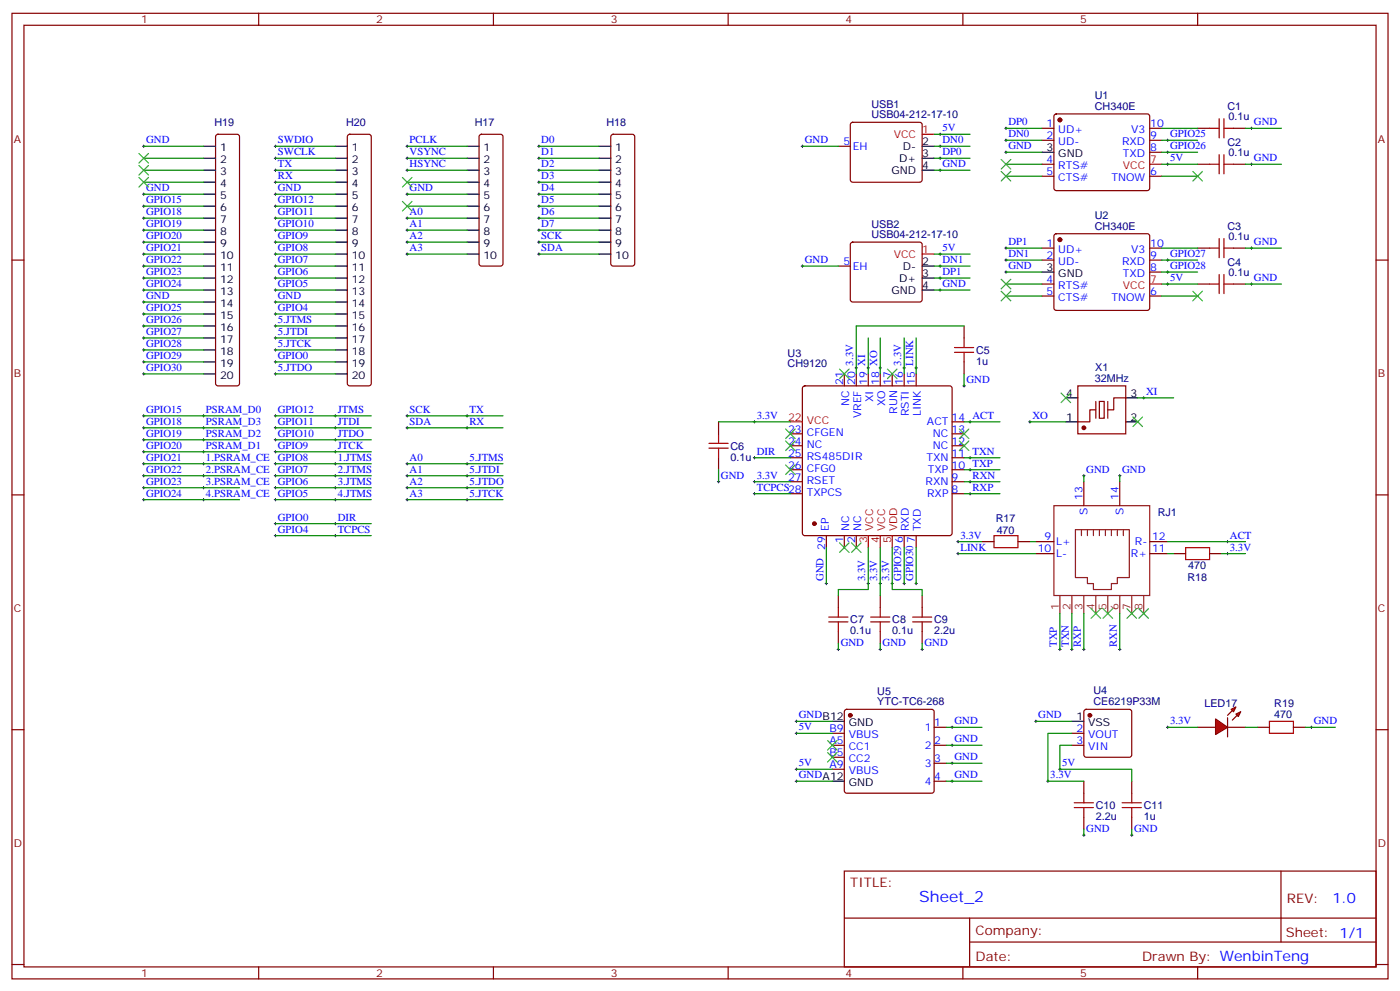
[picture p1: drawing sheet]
<svg xmlns="http://www.w3.org/2000/svg" width="412mm" height="292mm" viewBox="0 0 412 292" stroke-linecap="round" stroke-linejoin="round" font-family="sans-serif">
<g fill="none" stroke="#870000" stroke-width=".35">
<path d="M3.5 3.9h405.4v284.4h-405.4zM7.1 7.4h398.2v277.3h-398.2zM76.2 3.9v3.5M145.3 3.9v3.5M214.5 3.9v3.5M283.6 3.9v3.5M352.8 3.9v3.5M63.7 39.8l.5-.3h5.6l.5 .3 .3 .5v72.6l-.3 .5-.5 .2h-5.6l-.5-.2-.2-.5v-72.6zM102.5 39.8l.5-.3h5.7l.5 .3 .2 .5v72.6l-.3 .5-.4 .2h-5.7l-.5-.2-.2-.5v-72.6zM141.3 39.8l.5-.3h5.7l.5 .3 .2 .5v37.3l-.3 .5-.4 .3h-5.7l-.5-.3-.2-.5v-37.3zM180.2 39.8l.4-.3h5.7l.5 .3 .2 .5v37.3l-.3 .5-.4 .3h-5.7l-.5-.3-.2-.5v-37.3zM306.9 37.8h3.5"/>
<path d="M310.7 33.8l.4-.3h26.9l.5 .3 .2 .5v21.1l-.3 .5-.4 .2h-26.9l-.4-.2-.3-.5v-21.1zM338.7 37.8h3.5M352.8 37.8h3.5M363.4 37.8h3.5M306.9 41.3h3.5M306.9 48.4h3.5M306.9 51.9h3.5M338.7 41.3h3.5M338.7 51.9h3.5M338.7 44.8h3.5M3.5 76.6h3.6M306.9 76.6h3.5"/>
<path d="M306.9 73.1h3.5M310.7 69l.4-.2h26.9l.5 .2 .2 .5v21.2l-.3 .5-.4 .2h-26.9l-.4-.2-.3-.5v-21.2zM338.7 76.6h3.5M338.7 73.1h3.5M352.8 73.1h3.5M363.4 73.1h3.5M405.3 76.6h3.6M284 96v3.5M306.9 83.6h3.5M306.9 87.2h3.5M338.7 87.2h3.5M338.7 80.1h3.5"/>
<path d="M236.6 113.8l.5-.2h42.7l.5 .2 .2 .5v42.7l-.3 .5-.4 .2h-42.7l-.5-.2-.2-.5v-42.7zM248.7 110.1v3.5M252.2 110.1v3.5M255.8 110.1v3.5M259.3 110.1v3.5M262.8 110.1v3.5M266.3 110.1v3.5M269.9 110.1v3.5M284 106.6v3.5M317.5 113.6h14.1v14.1h-14.1zM323.8 118.2h1.5v5h-1.5zM331.6 117.2h-3.5v3.5h-1.8"/>
<path d="M211.7 124.2v3.5M211.7 134.8v3.5M232.8 138.3h3.6M232.8 134.8h3.6M232.8 131.3h3.6M232.8 127.7h3.6M280.5 138.3h3.5M280.5 134.8h3.5M280.5 131.3h3.5M280.5 127.7h3.5M280.5 124.2h3.5M322.8 120.7h-1.8v3.5h-3.5"/>
<path d="M3.5 145.7h3.6M232.8 145.4h3.6M232.8 141.9h3.6M243.4 157.7v3.6M248.7 157.7v3.6M252.2 157.7v3.6M266.3 157.7v3.6M269.9 157.7v3.6M280.5 145.4h3.5M280.5 141.9h3.5M405.3 145.7h3.6M246.9 175.4v3.5"/>
<path d="M259.3 175.4v3.5M271.6 175.4v3.5M246.9 185.9v3.6M259.3 185.9v3.6M271.6 185.9v3.6M3.5 214.9h3.6M245.2 215.9h3.5M245.2 219.5h3.5M248.9 209.1l.5-.2h25.1l.5 .2 .2 .5v23.3l-.3 .5-.4 .2h-25.1l-.5-.3-.2-.4v-23.3zM275.2 219.5h3.5M275.2 214.2h3.5M315.7 215.9h3.6"/>
<path d="M315.7 219.5h3.6M319.5 209.1l.5-.2h12.7l.5 .2 .2 .5v12.7l-.3 .5-.4 .2h-12.7l-.5-.2-.2-.5v-12.7zM370.4 214.2h3.5M381 214.2h3.5M405.3 214.9h3.6M245.2 223h3.5M245.2 226.5h3.5M275.2 224.8h3.5M275.2 230h3.5M319.3 230v3.6M333.4 230v3.6M248.7 256.5h156.6v28.2h-156.6z"/>
<path d="M319.3 240.6v3.6M333.4 240.6v3.6M377.3 256.5v20.9M248.7 270.4h156.5M285.6 277.4h119.6M285.6 270.4v14.1M3.5 284h3.6M76.2 284.7v3.6M145.3 284.7v3.6M214.5 284.7v3.6M283.6 284.7v3.6M352.8 284.7v3.6"/>
<path d="M405.3 284h3.6"/>
</g>
<g fill="none" stroke="#000" stroke-width=".35">
<path d="M60 43.1h3.5M60 46.6h3.5M60 50.1h3.5M60 53.7h3.5M60 57.2h3.5M98.8 43.1h3.5M98.8 46.6h3.5M98.8 50.1h3.5M98.8 53.7h3.5M98.8 57.2h3.5M137.6 43.1h3.5M137.6 46.6h3.5"/>
<path d="M137.6 50.1h3.5M137.6 53.7h3.5M137.6 57.2h3.5M176.4 43.1h3.5M176.4 46.6h3.5M176.4 50.1h3.5M176.4 53.7h3.5M176.4 57.2h3.5M306.9 44.8h3.5M60 60.7h3.5M60 64.2h3.5M60 67.8h3.5"/>
<path d="M60 71.3h3.5M60 74.8h3.5M60 78.4h3.5M98.8 60.7h3.5M98.8 64.2h3.5M98.8 67.8h3.5M98.8 71.3h3.5M98.8 74.8h3.5M98.8 78.4h3.5M137.6 60.7h3.5M137.6 64.2h3.5M137.6 67.8h3.5"/>
<path d="M137.6 71.3h3.5M137.6 74.8h3.5M176.4 60.7h3.5M176.4 64.2h3.5M176.4 67.8h3.5M176.4 71.3h3.5M176.4 74.8h3.5M60 81.9h3.5M60 85.4h3.5M60 88.9h3.5M60 92.5h3.5M60 96h3.5"/>
<path d="M60 99.5h3.5M98.8 81.9h3.5M98.8 85.4h3.5M98.8 88.9h3.5M98.8 92.5h3.5M98.8 96h3.5M98.8 99.5h3.5M306.9 80.1h3.5M60 103h3.5M60 106.6h3.5M60 110.1h3.5M98.8 103h3.5"/>
<path d="M98.8 106.6h3.5M98.8 110.1h3.5M314 117.2h3.5M331.6 117.2h3.5M314 124.2h3.5M331.6 124.2h3.5M245.2 212.4h3.5M315.7 212.4h3.6M245.2 230h3.5"/>
</g>
<g fill="#870000" stroke="#870000" stroke-width=".35">
<circle cx="312.2" cy="35.3" r=".53"/>
<circle cx="312.2" cy="70.6" r=".53"/>
<circle cx="239.9" cy="154.2" r=".53"/>
<circle cx="319.3" cy="126" r=".53"/>
<circle cx="250.5" cy="210.6" r=".53"/>
<circle cx="321" cy="210.6" r=".53"/>
</g>
<path d="M338.7 48.4h3.5M338.7 83.6h3.5M232.8 124.2h3.6M255.8 157.7v3.6M259.3 157.7v3.6M262.8 157.7v3.6" fill="none" stroke="#f00" stroke-width=".35"/>
<g fill="none" stroke="#a10000" stroke-width=".35">
<path d="M356.3 37.8h2.8M359.1 35v5.6M360.5 37.8h2.9M360.5 35v5.6M356.3 73.1h2.8M359.1 70.2v5.7M360.5 70.2v5.7M360.5 73.1h2.9M284 99.5v2.8M281.2 103.8h5.6M281.2 102.3h5.6M284 103.8v2.8"/>
<path d="M208.8 132h5.7M208.8 130.6h5.7M211.7 127.7v2.9M211.7 132v2.8M246.9 178.9v2.8M259.3 178.9v2.8M271.6 178.9v2.8M244.1 183.1h5.7M244.1 181.7h5.7M246.9 183.1v2.8M256.5 183.1h5.6M256.5 181.7h5.6"/>
<path d="M259.3 183.1v2.8M268.8 183.1h5.7M268.8 181.7h5.7M271.6 183.1v2.8M373.9 212.4h7.1v3.5h-7.1zM316.4 236.4h5.7M316.4 237.8h5.7M319.3 233.6v2.8M319.3 237.8v2.8M330.6 236.4h5.6M330.6 237.8h5.6M333.4 233.6v2.8"/>
<path d="M333.4 237.8v2.8"/>
</g>
<path d="M322.8 118.2v5M326.3 118.2v5" fill="none" stroke="#871200" stroke-width=".35"/>
<g fill="#f00" stroke="#870000" stroke-width=".35">
<path d="M358.1 211.7l3.5 2.5-3.5 2.1z"/>
<path d="M361.6 211.3v5.7z"/>
</g>
<g fill="#870000" stroke="#870000" stroke-width=".35">
<path d="M361.6 210.6l1.4-1.4z"/>
<path d="M363 212.1l1.4-1.5z"/>
</g>
<g fill="#f00" stroke="#870000" stroke-width=".35">
<path d="M362.7 208.9l1.4-.7-.7 1.4z"/>
<path d="M364.1 210.3l1.4-.7-.7 1.4z"/>
</g>
<g fill="none" stroke="#870000" stroke-width=".35">
<path d="M250.7 36.2l.5-.2h19.7l.5 .2 .2 .5v16.3l-.2 .5-.5 .2h-19.7l-.5-.3-.2-.4v-16.3zM246.9 43.1h3.6M352.8 48.4h3.5M363.4 48.4h3.5M246.9 78.4h3.6M250.7 71.5l.5-.2h19.7l.5 .2 .2 .5v16.2l-.2 .5-.5 .2h-19.7l-.5-.2-.2-.5v-16.2zM352.8 83.6h3.5M363.4 83.6h3.5M289.3 159.5h3.5M299.9 159.5h3.5M305.2 159.5h5.2M319.3 141.9v7"/>
<path d="M329.8 141.9v7M338.7 159.5h5.3M305.2 163h5.2M338.7 163h5.3M345.7 163h3.5M356.3 163h3.5M352.8 214.2h5.3M361.6 214.2h5.3"/>
</g>
<path d="M356.3 48.4h2.8M359.1 45.5v5.7M360.5 48.4h2.9M360.5 45.5v5.7M356.3 83.6h2.8M359.1 80.8v5.7M360.5 80.8v5.7M360.5 83.6h2.9M292.8 157.7h7.1v3.6h-7.1zM349.2 161.3h7.1v3.5h-7.1z" fill="none" stroke="#a10000" stroke-width=".35"/>
<g fill="none" stroke="#8c2424" stroke-width=".35">
<path d="M310.4 148.9h28.3v26.5h-28.3zM316.8 156h15.9v14.1h-3.6v1.7h-1.7v1.8h-5.3v-1.8h-1.8v-1.7h-3.5zM318.6 156v1.7M320.3 156v1.7M322.1 156v1.7M323.8 156v1.7M325.6 156v1.7M327.4 156v1.7M329.1 156v1.7M330.9 156v1.7M312.2 175.4v5.3M315.7 175.4v5.3"/>
<path d="M319.3 175.4v5.3M322.8 175.4v5.3M326.3 175.4v5.3M329.8 175.4v5.3M333.4 175.4v5.3M336.9 175.4v5.3"/>
</g>
<path d="M271.6 39.5h3.6M271.6 74.8h3.6" fill="none" stroke="#f00" stroke-width=".35"/>
<path d="M271.6 43.1h3.6M271.6 46.6h3.6M271.6 50.1h3.6M271.6 78.4h3.6M271.6 81.9h3.6M271.6 85.4h3.6" fill="none" stroke="#000" stroke-width=".35"/>
<g fill="none" stroke="#000" stroke-width=".29">
<path d="M276.6 39.5h.7M276.9 39.2v.7M296 37.8h.7M296.3 37.4v.7M368.3 37.8h.7M368.7 37.4v.7M42 43.1h.7M42 57.2h.7M42.3 42.7v.7M42.3 56.8v.7M80.8 43.1h.7M80.8 57.2h.7"/>
<path d="M80.8 46.6h.7M80.8 53.7h.7M80.8 50.1h.7M81.1 42.7v.7M81.1 46.2v.8M81.1 49.8v.7M81.1 53.3v.7M81.1 56.8v.7M119.6 43.1h.7M119.6 57.2h.7M119.6 46.6h.7M119.6 50.1h.7"/>
<path d="M119.9 42.7v.7M119.9 46.2v.8M119.9 49.8v.7M119.9 56.8v.7M158.4 43.1h.7M158.4 57.2h.7M158.4 46.6h.7M158.4 53.7h.7M158.4 50.1h.7M158.7 42.7v.7M158.7 46.2v.8M158.7 49.8v.7"/>
<path d="M158.7 53.3v.7M158.7 56.8v.7M236 43.1h.7M236.4 42.7v.7M276.6 43.1h.7M276.6 46.6h.7M276.6 50.1h.7M276.9 42.7v.7M276.9 46.2v.8M276.9 49.8v.7M296 44.8h.7M296 41.3h.7"/>
<path d="M296.3 41v.7M296.3 44.5v.7M343.6 48.4h.7M343.6 44.8h.7M343.6 41.3h.7M344 41v.7M344 44.5v.7M344 48v.7M368.3 48.4h.7M368.7 48v.7M42 78.4h.7M42 74.8h.7"/>
<path d="M42 71.3h.7M42 67.8h.7M42 64.2h.7M42 60.7h.7M42.3 60.4v.7M42.3 63.9v.7M42.3 67.4v.7M42.3 70.9v.7M42.3 74.5v.7M42.3 78v.7M80.8 78.4h.7M80.8 74.8h.7"/>
<path d="M80.8 71.3h.7M80.8 67.8h.7M80.8 64.2h.7M80.8 60.7h.7M81.1 60.4v.7M81.1 63.9v.7M81.1 67.4v.7M81.1 70.9v.7M81.1 74.5v.7M81.1 78v.7M119.6 74.8h.7M119.6 71.3h.7"/>
<path d="M119.6 67.8h.7M119.6 64.2h.7M119.9 63.9v.7M119.9 67.4v.7M119.9 70.9v.7M119.9 74.5v.7M158.4 74.8h.7M158.4 71.3h.7M158.4 67.8h.7M158.4 64.2h.7M158.4 60.7h.7M158.7 60.4v.7"/>
<path d="M158.7 63.9v.7M158.7 67.4v.7M158.7 70.9v.7M158.7 74.5v.7M236 78.4h.7M236.4 78v.7M276.6 78.4h.7M276.6 74.8h.7M276.9 74.5v.7M276.9 78v.7M296 73.1h.7M296 76.6h.7"/>
<path d="M296.3 72.7v.7M296.3 76.2v.7M296.3 79.8v.7M343.6 76.6h.7M344 76.2v.7M344 79.8v.7M368.3 73.1h.7M368.7 72.7v.7M42 99.5h.7M42 96h.7M42 88.9h.7M42 92.5h.7"/>
<path d="M42 85.4h.7M42 81.9h.7M42.3 81.5v.7M42.3 85.1v.7M42.3 88.6v.7M42.3 92.1v.7M42.3 95.6v.7M42.3 99.2v.7M80.8 99.5h.7M80.8 96h.7M80.8 88.9h.7M80.8 92.5h.7"/>
<path d="M80.8 85.4h.7M80.8 81.9h.7M81.1 81.5v.7M81.1 85.1v.7M81.1 88.6v.7M81.1 92.1v.7M81.1 95.6v.7M81.1 99.2v.7M276.6 85.4h.7M276.6 81.9h.7M276.9 81.5v.7M276.9 85.1v.7"/>
<path d="M296 80.1h.7M343.6 80.1h.7M343.6 83.6h.7M344 83.3v.7M368.3 83.6h.7M368.7 83.3v.7M42 110.1h.7M42 103h.7M42 106.6h.7M42.3 102.7v.7M42.3 106.2v.7M42.3 109.7v.8"/>
<path d="M80.8 110.1h.7M80.8 103h.7M80.8 106.6h.7M81.1 102.7v.7M81.1 106.2v.7M81.1 109.7v.8M251.9 108.3h.7M252.2 108v.7M255.4 108.3h.7M255.8 108v.7M258.9 108.3h.7M259.3 108v.7"/>
<path d="M266 108.3h.7M266.3 108v.7M269.5 108.3h.7M269.9 108v.7M283.6 113.6h.7M284 113.3v.7M336.5 117.2h.8M336.9 116.8v.7M42 126h.7M42 129.5h.7M42 133h.7M42 136.6h.7"/>
<path d="M42 122.4h.7M42.3 122.1v.7M42.3 125.6v.7M42.3 129.2v.7M42.3 132.7v.7M42.3 136.2v.7M42.3 139.7v.7M59.6 126h.7M59.6 129.5h.7M59.6 133h.7M59.6 136.6h.7M59.6 122.4h.7"/>
<path d="M60 122.1v.7M60 125.6v.7M60 129.2v.7M60 132.7v.7M60 136.2v.7M60 139.7v.7M80.8 126h.7M80.8 129.5h.7M80.8 133h.7M80.8 136.6h.7M80.8 122.4h.7M81.1 122.1v.7"/>
<path d="M81.1 125.6v.7M81.1 129.2v.7M81.1 132.7v.7M81.1 136.2v.7M81.1 139.7v.7M98.4 126h.7M98.4 129.5h.7M98.4 133h.7M98.4 136.6h.7M98.4 122.4h.7M98.8 122.1v.7M98.8 125.6v.7"/>
<path d="M98.8 129.2v.7M98.8 132.7v.7M98.8 136.2v.7M98.8 139.7v.7M119.6 126h.7M119.6 136.6h.7M119.6 122.4h.7M119.9 122.1v.7M119.9 125.6v.7M119.9 136.2v.7M119.9 139.7v.7M137.2 126h.7"/>
<path d="M137.2 136.6h.7M137.2 122.4h.7M137.6 122.1v.7M137.6 125.6v.7M137.6 136.2v.7M137.6 139.7v.7M221.9 134.8h.7M221.9 124.2h.7M222.2 123.9v.7M222.2 134.4v.7M285.4 134.8h.7M285.4 138.3h.7"/>
<path d="M285.4 124.2h.7M285.8 123.9v.7M285.8 134.4v.7M285.8 138v.7M303 124.2h.7M303.4 123.9v.7M319.3 139.7v.7M329.8 139.7v.7M42 140.1h.7M42 143.6h.7M42 147.1h.7M42.3 143.3v.7"/>
<path d="M42.3 146.8v.7M59.6 140.1h.7M59.6 143.6h.7M59.6 147.1h.7M60 143.3v.7M60 146.8v.7M80.8 140.1h.7M80.8 143.6h.7M80.8 147.1h.7M80.8 154.2h.7M80.8 157.7h.7M81.1 143.3v.7"/>
<path d="M81.1 146.8v.7M81.1 153.8v.8M81.1 157.4v.7M98.4 140.1h.7M98.4 143.6h.7M98.4 147.1h.7M98.4 154.2h.7M98.4 157.7h.7M98.8 143.3v.7M98.8 146.8v.7M98.8 153.8v.8M98.8 157.4v.7"/>
<path d="M119.6 140.1h.7M119.6 143.6h.7M119.6 147.1h.7M119.9 143.3v.7M119.9 146.8v.7M137.2 140.1h.7M137.2 143.6h.7M137.2 147.1h.7M137.6 143.3v.7M137.6 146.8v.7M211.3 141.9h.7M211.7 141.5v.7"/>
<path d="M221.9 145.4h.7M221.9 141.9h.7M222.2 141.5v.7M222.2 145v.7M281.9 159.5h.7M282.2 159.1v.7M285.4 145.4h.7M285.4 141.9h.7M285.8 141.5v.7M285.8 145v.7M318.9 140.1h.7M329.5 140.1h.7"/>
<path d="M361.2 159.5h.7M361.6 159.1v.7M243.1 171.8h.7M243.4 171.5v.7M255.4 171.8h.7M255.8 171.5v.7M258.9 171.8h.7M259.3 171.5v.7M262.5 171.8h.7M262.8 171.5v.7M266 171.8h.7M266.3 171.5v.7"/>
<path d="M269.5 171.8h.7M269.9 171.5v.7M281.9 163h.7M282.2 162.7v.7M361.2 163h.7M361.6 162.7v.7M246.6 191.2h.7M246.9 190.9v.7M258.9 191.2h.7M259.3 190.9v.7M271.3 191.2h.7M271.6 190.9v.7"/>
<path d="M311.9 191.2h.7M312.2 190.9v.7M315.4 191.2h.7M315.7 190.9v.7M318.9 191.2h.7M319.3 190.9v.7M329.5 191.2h.7M329.8 190.9v.7M234.2 212.4h.7M234.2 215.9h.7M234.6 212.1v.7M234.6 215.6v.7"/>
<path d="M280.1 214.2h.7M280.1 219.5h.7M280.5 213.8v.7M280.5 219.1v.7M304.8 212.4h.7M305.2 212.1v.7M343.6 214.2h.7M344 213.8v.7M385.9 214.2h.7M386.3 213.8v.7M234.2 230h.7M234.2 226.5h.7"/>
<path d="M234.6 226.2v.7M234.6 229.7v.7M280.1 224.8h.7M280.1 230h.7M280.5 224.4v.7M280.5 229.7v.7M308.3 230h.7M308.7 229.7v.7M311.9 226.5h.7M312.2 226.2v.7M318.9 245.9h.7M319.3 245.6v.7"/>
<path d="M333 245.9h.7M333.4 245.6v.7"/>
</g>
<g fill="none" stroke="#008700" stroke-width=".35">
<path d="M275.2 39.5h10.6M296.3 37.8h10.6M342.2 37.8h10.6M366.9 37.8h10.6M42.3 43.1h17.7M42.3 46.6h17.7M42.3 50.1h17.7M42.3 53.7h17.7M42.3 57.2h17.7M81.1 43.1h17.7M81.1 46.6h17.7M81.1 50.1h17.7"/>
<path d="M81.1 53.7h17.7M81.1 57.2h17.7M119.9 43.1h17.7M119.9 46.6h17.7M119.9 50.1h17.7M119.9 53.7h17.7M119.9 57.2h17.7M158.7 57.2h17.7M158.7 53.7h17.7M158.7 50.1h17.7M158.7 46.6h17.7M158.7 43.1h17.7"/>
<path d="M236.4 43.1h10.5M275.2 43.1h10.6M275.2 46.6h10.6M275.2 50.1h10.6M296.3 44.8h10.6M296.3 48.4h10.6M296.3 51.9h10.6M296.3 41.3h10.6M342.2 44.8h10.6M342.2 48.4h10.6M342.2 51.9h10.6M342.2 41.3h10.6"/>
<path d="M366.9 48.4h10.6M42.3 78.4h17.7M42.3 74.8h17.7M42.3 71.3h17.7M42.3 60.7h17.7M42.3 64.2h17.7M42.3 67.8h17.7M81.1 67.8h17.7M81.1 64.2h17.7M81.1 60.7h17.7M81.1 78.4h17.7M81.1 74.8h17.7"/>
<path d="M81.1 71.3h17.7M119.9 74.8h17.7M119.9 71.3h17.7M119.9 67.8h17.7M119.9 64.2h17.7M119.9 60.7h17.7M158.7 60.7h17.7M158.7 64.2h17.7M158.7 67.8h17.7M158.7 71.3h17.7M158.7 74.8h17.7M236.4 78.4h10.5"/>
<path d="M275.2 74.8h10.6M275.2 78.4h10.6M296.3 76.6h10.6M296.3 73.1h10.6M342.2 76.6h10.6M342.2 73.1h10.6M366.9 73.1h10.6M42.3 81.9h17.7M42.3 96h17.7M42.3 92.5h17.7M42.3 88.9h17.7M42.3 85.4h17.7"/>
<path d="M42.3 99.5h17.7M81.1 81.9h17.7M81.1 96h17.7M81.1 92.5h17.7M81.1 88.9h17.7M81.1 85.4h17.7M81.1 99.5h17.7M255.8 99.5v10.6M259.3 99.5v10.6M266.3 99.5v10.6M269.9 99.5v10.6M275.2 81.9h10.6"/>
<path d="M275.2 85.4h10.6M284 96h-31.8v14.1M296.3 80.1h10.6M296.3 83.6h10.6M296.3 87.2h10.6M342.2 80.1h10.6M342.2 83.6h10.6M342.2 87.2h10.6M366.9 83.6h10.6M42.3 110.1h17.7M42.3 106.6h17.7M42.3 103h17.7"/>
<path d="M81.1 110.1h17.7M81.1 106.6h17.7M81.1 103h17.7M284 110.1v3.5M335.1 117.2h10.6M42.3 129.5h28.3M42.3 126h28.3M42.3 122.4h28.3M42.3 136.6h28.3M42.3 133h28.3M81.1 133h28.3M81.1 136.6h28.3"/>
<path d="M81.1 122.4h28.3M81.1 126h28.3M81.1 129.5h28.3M119.9 126h28.3M119.9 122.4h28.3M119.9 136.6h28.3M211.7 124.2h21.1M211.7 138.3v3.6M222.2 134.8h10.6M284 134.8h10.6M284 138.3h10.6M284 124.2h10.6"/>
<path d="M303.4 124.2h10.6M42.3 143.6h28.3M42.3 140.1h28.3M42.3 147.1h28.3M81.1 147.1h28.3M81.1 140.1h28.3M81.1 143.6h28.3M81.1 157.7h28.3M81.1 154.2h28.3M119.9 140.1h28.3M119.9 143.6h28.3M119.9 147.1h28.3"/>
<path d="M222.2 141.9h10.6M222.2 145.4h10.6M282.2 159.5h7.1M284 141.9h10.6M284 145.4h10.6M303.4 159.5h1.8M319.3 140.1v1.8M329.8 140.1v1.8M344 159.5h22.9M243.4 161.3v10.5M255.8 161.3v12.3h-8.9v1.8M259.3 161.3v14.1"/>
<path d="M262.8 161.3v12.3h8.8v1.8M266.3 161.3v10.5M269.9 161.3v10.5M282.2 163h23M344 163h1.7M359.8 163h7.1M246.9 189.5v1.7M259.3 189.5v1.7M271.6 189.5v1.7M312.2 180.7v10.5M315.7 180.7v10.5M319.3 180.7v10.5"/>
<path d="M329.8 180.7v10.5M234.6 212.4h10.6M234.6 215.9h10.6M278.7 214.2h10.6M278.7 219.5h10.6M305.2 212.4h10.5M315.7 215.9h-7v14.1h10.6M315.7 219.5h-3.5v7h21.2v3.5M344 214.2h8.8M366.9 214.2h3.5M384.5 214.2h8.8M234.6 226.5h10.6"/>
<path d="M234.6 230h10.6M278.7 230h10.6M278.7 224.8h10.6M319.3 244.2v1.7M333.4 244.2v1.7"/>
</g>
<g fill="none" stroke="#3c3" stroke-width=".35">
<path d="M40.9 52.2l2.8 2.9M40.9 45.2l2.8 2.8M40.9 48.7l2.8 2.8M43.7 52.2l-2.8 2.9M43.7 45.2l-2.8 2.8M43.7 48.7l-2.8 2.8M118.5 52.2l2.9 2.9M118.5 59.3l2.9 2.8M121.4 52.2l-2.9 2.9M121.4 59.3l-2.9 2.8M294.9 50.5l2.8 2.8M294.9 47l2.8 2.8"/>
<path d="M297.7 50.5l-2.8 2.8M297.7 47l-2.8 2.8M351.4 50.5l2.8 2.8M354.2 50.5l-2.8 2.8M294.9 82.2l2.8 2.9M294.9 85.8l2.8 2.8M297.7 82.2l-2.8 2.9M297.7 85.8l-2.8 2.8M351.4 85.8l2.8 2.8M354.2 85.8l-2.8 2.8M247.3 108.7l2.8 2.8M250.1 108.7l-2.8 2.8"/>
<path d="M261.4 108.7l2.8 2.8M264.2 108.7l-2.8 2.8M312.6 115.7l2.8 2.9M315.4 115.7l-2.8 2.9M231.4 129.9l2.8 2.8M231.4 126.3l2.8 2.9M231.4 136.9l2.8 2.8M234.2 129.9l-2.8 2.8M234.2 126.3l-2.8 2.9M234.2 136.9l-2.8 2.8M282.6 126.3l2.8 2.9M282.6 129.9l2.8 2.8"/>
<path d="M285.4 126.3l-2.8 2.9M285.4 129.9l-2.8 2.8M333.7 122.8l2.8 2.8M336.5 122.8l-2.8 2.8M247.3 159.8l2.8 2.9M250.1 159.8l-2.8 2.9M250.8 159.8l2.8 2.9M253.6 159.8l-2.8 2.9M321.4 179.2l2.8 2.9M324.2 179.2l-2.8 2.9M324.9 179.2l2.8 2.9M327.7 179.2l-2.8 2.9"/>
<path d="M332 179.2l2.8 2.9M334.8 179.2l-2.8 2.9M335.5 179.2l2.8 2.9M338.3 179.2l-2.8 2.9M243.8 218.1l2.8 2.8M246.6 218.1l-2.8 2.8M243.8 221.6l2.8 2.8M246.6 221.6l-2.8 2.8"/>
</g>
<text font-size="4.6" fill="#00f" x="270.8" y="265.5">Sheet_2</text>
<text font-size="4.2" fill="#00f" x="392.5" y="265.8">1.0</text>
<g font-size="3.9" fill="#800">
<text x="250.5" y="261.1">TITLE:</text>
<text x="379.1" y="265.8">REV:</text>
<text x="287.4" y="275.3">Company:</text>
<text x="378.7" y="275.9">Sheet: 1/1</text>
<text x="287.4" y="283">Date:</text>
<text x="336.4" y="283.1">Drawn By: WenbinTeng</text>
</g>
<g font-size="3.2" fill="#800">
<text x="41.6" y="6.9">1</text>
<text x="110.8" y="6.9">2</text>
<text x="179.9" y="6.9">3</text>
<text x="249.1" y="6.9">4</text>
<text x="318.2" y="6.9">5</text>
<text x="4.1" y="42">A</text>
<text x="405.9" y="42">A</text>
<text x="4.1" y="111.2">B</text>
<text x="405.9" y="111.2">B</text>
<text x="4.1" y="180.3">C</text>
<text x="405.9" y="180.3">C</text>
<text x="4.1" y="249.4">D</text>
<text x="405.9" y="249.4">D</text>
<text x="41.6" y="287.7">1</text>
<text x="110.8" y="287.7">2</text>
<text x="179.9" y="287.7">3</text>
<text x="249.1" y="287.7">4</text>
<text x="318.2" y="287.7">5</text>
</g>
<g font-size="3.2" fill="#000080">
<text x="322.5" y="29.3">U1</text>
<text x="256.7" y="34.7">USB04-212-17-10</text>
<text x="256.7" y="31.7">USB1</text>
<text x="322.5" y="32.5">CH340E</text>
<text x="361.6" y="32.5">C1</text>
<text x="361.9" y="35.4">0.1u</text>
<text x="63.2" y="37.1">H19</text>
<text x="102" y="37.1">H20</text>
<text x="139.9" y="37.2">H17</text>
<text x="178.7" y="37.2">H18</text>
<text x="361.6" y="43.1">C2</text>
<text x="361.9" y="46">0.1u</text>
<text x="322.5" y="64.5">U2</text>
<text x="256.7" y="70">USB04-212-17-10</text>
<text x="256.7" y="67">USB2</text>
<text x="322.5" y="67.8">CH340E</text>
<text x="361.6" y="67.8">C3</text>
<text x="361.9" y="70.7">0.1u</text>
<text x="361.6" y="78.4">C4</text>
<text x="361.9" y="81.3">0.1u</text>
<text x="232" y="105">U3</text>
<text x="287.5" y="107.4">1u</text>
<text x="287.5" y="104.2">C5</text>
<text x="232" y="108">CH9120</text>
<text x="322.5" y="112.4">32MHz</text>
<text x="322.6" y="109.2">X1</text>
<text x="215.2" y="135.6">0.1u</text>
<text x="215.2" y="132.4">C6</text>
<text x="293.3" y="153.6">R17</text>
<text x="341" y="151.8">RJ1</text>
<text x="293.6" y="157.1">470</text>
<text x="350" y="167.7">470</text>
<text x="349.8" y="171.2">R18</text>
<text x="250.5" y="183.6">C7</text>
<text x="262.8" y="183.6">C8</text>
<text x="275.2" y="183.6">C9</text>
<text x="250.5" y="186.8">0.1u</text>
<text x="262.8" y="186.8">0.1u</text>
<text x="275.2" y="186.8">2.2u</text>
<text x="258.4" y="207.6">YTC-TC6-268</text>
<text x="258.4" y="204.6">U5</text>
<text x="322.1" y="207.7">CE6219P33M</text>
<text x="322.1" y="204.5">U4</text>
<text x="354.8" y="208.2">LED17</text>
<text x="375.4" y="208.2">R19</text>
<text x="375.4" y="211.3">470</text>
<text x="322.8" y="238.2">C10</text>
<text x="336.9" y="238.2">C11</text>
<text x="322.8" y="241.5">2.2u</text>
<text x="336.9" y="241.5">1u</text>
</g>
<g font-size="3.2" fill="#f00">
<text x="263.3" y="40.6">VCC</text>
<text x="271.6" y="39.2">1</text>
<text x="330.8" y="49.8">VCC</text>
<text x="338.8" y="48">7</text>
<text x="263.3" y="75.9">VCC</text>
<text x="271.6" y="74.5">1</text>
<text x="338.8" y="83.3">7</text>
<text x="330.8" y="85.1">VCC</text>
<text x="232.2" y="123.9">22</text>
<text x="237.7" y="124.9">VCC</text>
<text x="255.4" y="159.9" transform="rotate(-90 255.4 159.9)">3</text>
<text x="257.2" y="156.4" transform="rotate(-90 257.2 156.4)">VCC</text>
<text x="258.9" y="159.9" transform="rotate(-90 258.9 159.9)">4</text>
<text x="260.7" y="156.4" transform="rotate(-90 260.7 156.4)">VCC</text>
<text x="262.5" y="159.9" transform="rotate(-90 262.5 159.9)">5</text>
<text x="264.2" y="156.4" transform="rotate(-90 264.2 156.4)">VDD</text>
</g>
<g font-size="3.2" fill="#00f">
<text x="277.6" y="38.7">5V</text>
<text x="297" y="40.4">DN0</text>
<text x="297" y="36.9">DP0</text>
<text x="308.3" y="37.4">1</text>
<text x="308.3" y="41">2</text>
<text x="311.7" y="39.2">UD+</text>
<text x="333.2" y="39.2">V3</text>
<text x="338.8" y="41">9</text>
<text x="338.8" y="37.4">10</text>
<text x="344.7" y="40.4">GPIO25</text>
<text x="369.4" y="36.9">GND</text>
<text x="43" y="42.2">GND</text>
<text x="81.8" y="45.7">SWCLK</text>
<text x="81.8" y="42.2">SWDIO</text>
<text x="120.6" y="42.2">PCLK</text>
<text x="120.6" y="45.7">VSYNC</text>
<text x="159.5" y="42.2">D0</text>
<text x="159.5" y="45.7">D1</text>
<text x="237.1" y="42.2">GND</text>
<text x="248.5" y="42.7">5</text>
<text x="251.2" y="44.1">EH</text>
<text x="277.6" y="42.2">DN0</text>
<text x="277.6" y="45.7">DP0</text>
<text x="297" y="44">GND</text>
<text x="311.7" y="42.7">UD-</text>
<text x="330.5" y="42.7">RXD</text>
<text x="330.8" y="46.2">TXD</text>
<text x="338.8" y="44.5">8</text>
<text x="344.7" y="47.5">5V</text>
<text x="344.7" y="44">GPIO26</text>
<text x="369.4" y="47.5">GND</text>
<text x="81.8" y="52.8">RX</text>
<text x="81.8" y="49.2">TX</text>
<text x="120.6" y="49.2">HSYNC</text>
<text x="159.5" y="49.2">D2</text>
<text x="159.5" y="52.8">D3</text>
<text x="277.6" y="49.2">GND</text>
<text x="308.3" y="48">4</text>
<text x="308.3" y="51.5">5</text>
<text x="311.7" y="49.8">RTS#</text>
<text x="311.7" y="53.3">CTS#</text>
<text x="327.4" y="53.3">TNOW</text>
<text x="338.8" y="51.5">6</text>
<text x="43" y="56.3">GND</text>
<text x="43" y="59.8">GPIO15</text>
<text x="81.8" y="56.3">GND</text>
<text x="81.8" y="59.8">GPIO12</text>
<text x="120.6" y="56.3">GND</text>
<text x="159.5" y="56.3">D4</text>
<text x="159.5" y="59.8">D5</text>
<text x="43" y="63.4">GPIO18</text>
<text x="81.8" y="63.4">GPIO11</text>
<text x="120.6" y="63.4">A0</text>
<text x="159.5" y="63.4">D6</text>
<text x="43" y="70.4">GPIO20</text>
<text x="43" y="66.9">GPIO19</text>
<text x="81.8" y="70.4">GPIO9</text>
<text x="81.8" y="66.9">GPIO10</text>
<text x="120.6" y="66.9">A1</text>
<text x="120.6" y="70.4">A2</text>
<text x="159.5" y="66.9">D7</text>
<text x="159.5" y="70.4">SCK</text>
<text x="43" y="77.5">GPIO22</text>
<text x="43" y="73.9">GPIO21</text>
<text x="81.8" y="77.5">GPIO7</text>
<text x="81.8" y="73.9">GPIO8</text>
<text x="120.6" y="73.9">A3</text>
<text x="159.5" y="73.9">SDA</text>
<text x="237.1" y="77.5">GND</text>
<text x="248.5" y="78">5</text>
<text x="277.6" y="77.5">DN1</text>
<text x="277.6" y="73.9">5V</text>
<text x="297" y="72.2">DP1</text>
<text x="297" y="75.7">DN1</text>
<text x="308.3" y="72.7">1</text>
<text x="308.3" y="76.2">2</text>
<text x="311.7" y="74.5">UD+</text>
<text x="311.7" y="78">UD-</text>
<text x="330.5" y="78">RXD</text>
<text x="333.2" y="74.5">V3</text>
<text x="338.8" y="76.2">9</text>
<text x="338.8" y="72.7">10</text>
<text x="344.7" y="75.7">GPIO27</text>
<text x="369.4" y="72.2">GND</text>
<text x="43" y="81">GPIO23</text>
<text x="81.8" y="81">GPIO6</text>
<text x="251.2" y="79.4">EH</text>
<text x="277.6" y="81">DP1</text>
<text x="297" y="79.2">GND</text>
<text x="308.3" y="83.3">4</text>
<text x="330.8" y="81.5">TXD</text>
<text x="338.8" y="79.8">8</text>
<text x="344.7" y="82.8">5V</text>
<text x="344.7" y="79.3">GPIO28</text>
<text x="369.4" y="82.8">GND</text>
<text x="43" y="84.5">GPIO24</text>
<text x="43" y="88.1">GND</text>
<text x="81.8" y="88.1">GND</text>
<text x="81.8" y="84.5">GPIO5</text>
<text x="277.6" y="84.5">GND</text>
<text x="308.3" y="86.8">5</text>
<text x="311.7" y="85.1">RTS#</text>
<text x="311.7" y="88.6">CTS#</text>
<text x="327.4" y="88.6">TNOW</text>
<text x="338.8" y="86.8">6</text>
<text x="43" y="95.1">GPIO26</text>
<text x="43" y="91.6">GPIO25</text>
<text x="81.8" y="95.1">5.JTMS</text>
<text x="81.8" y="91.6">GPIO4</text>
<text x="43" y="98.6">GPIO27</text>
<text x="81.8" y="98.6">5.JTDI</text>
<text x="43" y="105.7">GPIO29</text>
<text x="43" y="102.2">GPIO28</text>
<text x="81.8" y="102.2">5.JTCK</text>
<text x="81.8" y="105.7">GPIO0</text>
<text x="251.4" y="107.6" transform="rotate(-90 251.4 107.6)">3.3V</text>
<text x="265.5" y="107.6" transform="rotate(-90 265.5 107.6)">3.3V</text>
<text x="43" y="109.2">GPIO30</text>
<text x="81.8" y="109.2">5.JTDO</text>
<text x="248.4" y="113.5" transform="rotate(-90 248.4 113.5)">21</text>
<text x="251.9" y="113.5" transform="rotate(-90 251.9 113.5)">20</text>
<text x="255.4" y="113.5" transform="rotate(-90 255.4 113.5)">19 XI</text>
<text x="258.9" y="113.5" transform="rotate(-90 258.9 113.5)">18 XO</text>
<text x="262.5" y="113.5" transform="rotate(-90 262.5 113.5)">17</text>
<text x="266" y="113.5" transform="rotate(-90 266 113.5)">16</text>
<text x="269.5" y="113.5" transform="rotate(-90 269.5 113.5)">15 LINK</text>
<text x="284.7" y="112.7">GND</text>
<text x="250.1" y="119.5" transform="rotate(-90 250.1 119.5)">NC</text>
<text x="257.2" y="118.4" transform="rotate(-90 257.2 118.4)">XI</text>
<text x="260.7" y="119.6" transform="rotate(-90 260.7 119.6)">XO</text>
<text x="337.6" y="116.3">XI</text>
<text x="43" y="125.1">GPIO18</text>
<text x="43" y="121.6">GPIO15</text>
<text x="60.7" y="121.6">PSRAM_D0</text>
<text x="60.7" y="125.1">PSRAM_D3</text>
<text x="81.8" y="125.1">GPIO11</text>
<text x="81.8" y="121.6">GPIO12</text>
<text x="99.5" y="125.1">JTDI</text>
<text x="99.5" y="121.6">JTMS</text>
<text x="120.6" y="121.6">SCK</text>
<text x="120.6" y="125.1">SDA</text>
<text x="138.3" y="121.6">TX</text>
<text x="138.3" y="125.1">RX</text>
<text x="222.9" y="123.3">3.3V</text>
<text x="253.6" y="123.1" transform="rotate(-90 253.6 123.1)">VREF</text>
<text x="264.2" y="121.8" transform="rotate(-90 264.2 121.8)">RUN</text>
<text x="267.8" y="122.6" transform="rotate(-90 267.8 122.6)">RSTI</text>
<text x="271.3" y="122.6" transform="rotate(-90 271.3 122.6)">LINK</text>
<text x="273.1" y="125.3">ACT</text>
<text x="280.3" y="123.9">14 ACT</text>
<text x="304.1" y="123.3">XO</text>
<text x="43" y="128.6">GPIO19</text>
<text x="60.7" y="128.6">PSRAM_D2</text>
<text x="81.8" y="128.6">GPIO10</text>
<text x="99.5" y="128.6">JTDO</text>
<text x="232.2" y="127.4">23</text>
<text x="232.2" y="130.9">24</text>
<text x="237.7" y="128.4">CFGEN</text>
<text x="237.7" y="132">NC</text>
<text x="274.8" y="128.8">NC</text>
<text x="280.3" y="130.9">12</text>
<text x="280.3" y="127.4">13</text>
<text x="43" y="132.2">GPIO20</text>
<text x="43" y="135.7">GPIO21</text>
<text x="60.7" y="135.7">1.PSRAM_CE</text>
<text x="60.7" y="132.2">PSRAM_D1</text>
<text x="81.8" y="132.2">GPIO9</text>
<text x="81.8" y="135.7">GPIO8</text>
<text x="99.5" y="135.7">1.JTMS</text>
<text x="99.5" y="132.2">JTCK</text>
<text x="120.6" y="135.7">A0</text>
<text x="138.3" y="135.7">5.JTMS</text>
<text x="222.9" y="133.9">DIR</text>
<text x="232.2" y="134.4">25</text>
<text x="232.2" y="138">26</text>
<text x="237.7" y="135.5">RS485DIR</text>
<text x="272.9" y="135.9">TXN</text>
<text x="274.8" y="132.3">NC</text>
<text x="280.3" y="138">10 TXP</text>
<text x="280.3" y="134.4">11 TXN</text>
<text x="43" y="139.2">GPIO22</text>
<text x="43" y="142.7">GPIO23</text>
<text x="60.7" y="139.2">2.PSRAM_CE</text>
<text x="60.7" y="142.7">3.PSRAM_CE</text>
<text x="81.8" y="139.2">GPIO7</text>
<text x="81.8" y="142.7">GPIO6</text>
<text x="99.5" y="139.2">2.JTMS</text>
<text x="99.5" y="142.7">3.JTMS</text>
<text x="120.6" y="142.7">A2</text>
<text x="120.6" y="139.2">A1</text>
<text x="138.3" y="139.2">5.JTDI</text>
<text x="138.3" y="142.7">5.JTDO</text>
<text x="212.4" y="141">GND</text>
<text x="222.9" y="141">3.3V</text>
<text x="232.2" y="141.5">27</text>
<text x="237.7" y="139">CFG0</text>
<text x="237.7" y="142.6">RSET</text>
<text x="272.6" y="142.9">RXN</text>
<text x="273.4" y="139.4">TXP</text>
<text x="280.3" y="141.5">9</text>
<text x="286.5" y="141">RXN</text>
<text x="320" y="139.2">GND</text>
<text x="330.6" y="139.2">GND</text>
<text x="43" y="146.3">GPIO24</text>
<text x="60.7" y="146.3">4.PSRAM_CE</text>
<text x="81.8" y="146.3">GPIO5</text>
<text x="99.5" y="146.3">4.JTMS</text>
<text x="120.6" y="146.3">A3</text>
<text x="138.3" y="146.3">5.JTCK</text>
<text x="222.9" y="144.5">TCPCS28</text>
<text x="237.7" y="146.1">TXPCS</text>
<text x="273.1" y="146.4">RXP</text>
<text x="280.3" y="145">8</text>
<text x="286.5" y="144.5">RXP</text>
<text x="318.9" y="147.1" transform="rotate(-90 318.9 147.1)">13</text>
<text x="329.5" y="147.1" transform="rotate(-90 329.5 147.1)">14</text>
<text x="81.9" y="153.4">GPIO0</text>
<text x="99.5" y="153.3">DIR</text>
<text x="320.3" y="151.8" transform="rotate(-90 320.3 151.8)">S</text>
<text x="330.9" y="151.8" transform="rotate(-90 330.9 151.8)">S</text>
<text x="81.9" y="156.9">GPIO4</text>
<text x="99.5" y="156.9">TCPCS</text>
<text x="243.1" y="161.9" transform="rotate(-90 243.1 161.9)">29</text>
<text x="244.1" y="156.4" transform="rotate(-90 244.1 156.4)">EP</text>
<text x="248.4" y="159.9" transform="rotate(-90 248.4 159.9)">1</text>
<text x="250.1" y="156.4" transform="rotate(-90 250.1 156.4)">NC</text>
<text x="251.9" y="159.9" transform="rotate(-90 251.9 159.9)">2</text>
<text x="253.6" y="156.4" transform="rotate(-90 253.6 156.4)">NC</text>
<text x="266" y="159.9" transform="rotate(-90 266 159.9)">6</text>
<text x="267.8" y="156.4" transform="rotate(-90 267.8 156.4)">RXD</text>
<text x="269.5" y="159.9" transform="rotate(-90 269.5 159.9)">7</text>
<text x="271.3" y="156.4" transform="rotate(-90 271.3 156.4)">TXD</text>
<text x="282.9" y="158.6">3.3V</text>
<text x="307.7" y="159.1">9</text>
<text x="311.1" y="160.5">L+</text>
<text x="334.3" y="160.5">R-</text>
<text x="339.4" y="159.1">12</text>
<text x="362.3" y="158.6">ACT</text>
<text x="282.9" y="162.1">LINK</text>
<text x="305.7" y="162.7">10</text>
<text x="311.1" y="164.1">L-</text>
<text x="333.2" y="164.1">R+</text>
<text x="339.4" y="162.7">11</text>
<text x="362.3" y="162.1">3.3V</text>
<text x="242.5" y="171.1" transform="rotate(-90 242.5 171.1)">GND</text>
<text x="254.9" y="171.1" transform="rotate(-90 254.9 171.1)">3.3V</text>
<text x="258.4" y="171.1" transform="rotate(-90 258.4 171.1)">3.3V</text>
<text x="261.9" y="171.1" transform="rotate(-90 261.9 171.1)">3.3V</text>
<text x="265.5" y="171.1" transform="rotate(-90 265.5 171.1)">GPIO29</text>
<text x="269" y="171.1" transform="rotate(-90 269 171.1)">GPIO30</text>
<text x="247.6" y="190.4">GND</text>
<text x="260" y="190.4">GND</text>
<text x="272.3" y="190.4">GND</text>
<text x="311.3" y="190.5" transform="rotate(-90 311.3 190.5)">TXP</text>
<text x="314.9" y="190.5" transform="rotate(-90 314.9 190.5)">TXN</text>
<text x="318.4" y="190.5" transform="rotate(-90 318.4 190.5)">RXP</text>
<text x="329" y="190.5" transform="rotate(-90 329 190.5)">RXN</text>
<text x="235.3" y="211.5">GNDB12</text>
<text x="235.3" y="215.1">5V</text>
<text x="244.3" y="215.6">B9</text>
<text x="272.4" y="215.2">1</text>
<text x="275.2" y="213.8">1</text>
<text x="281.2" y="213.3">GND</text>
<text x="305.9" y="211.5">GND</text>
<text x="317.1" y="215.6">2</text>
<text x="344.7" y="213.3">3.3V</text>
<text x="387" y="213.3">GND</text>
<text x="244.3" y="219.1">A5</text>
<text x="250" y="217.3">VBUS</text>
<text x="250" y="220.9">CC1</text>
<text x="272.4" y="220.5">2</text>
<text x="275.2" y="219.1">2</text>
<text x="281.2" y="218.6">GND</text>
<text x="317.1" y="219.1">3</text>
<text x="320.6" y="217.3">VOUT</text>
<text x="320.6" y="220.9">VIN</text>
<text x="235.3" y="225.6">5V</text>
<text x="244.3" y="222.6">B5</text>
<text x="244.3" y="226.2">A9</text>
<text x="250" y="224.4">CC2</text>
<text x="250" y="227.9">VBUS</text>
<text x="272.4" y="225.8">3</text>
<text x="275.2" y="224.4">3</text>
<text x="281.2" y="223.9">GND</text>
<text x="312.9" y="225.6">5V</text>
<text x="235.3" y="229.2">GNDA12</text>
<text x="272.4" y="231.1">4</text>
<text x="275.2" y="229.7">4</text>
<text x="281.2" y="229.2">GND</text>
<text x="309.4" y="229.2">3.3V</text>
<text x="320" y="245">GND</text>
<text x="334.1" y="245">GND</text>
</g>
<g font-size="3.2">
<text x="64.8" y="44.5">1</text>
<text x="103.6" y="44.5">1</text>
<text x="142.4" y="44.5">1</text>
<text x="181.2" y="44.5">1</text>
<text x="264.8" y="47.7">D+</text>
<text x="266" y="44.1">D-</text>
<text x="271.6" y="42.7">2</text>
<text x="271.6" y="46.2">3</text>
<text x="308.3" y="44.5">3</text>
<text x="311.7" y="46.2">GND</text>
<text x="64.8" y="48">2</text>
<text x="64.8" y="51.5">3</text>
<text x="103.6" y="48">2</text>
<text x="103.6" y="51.5">3</text>
<text x="142.4" y="48">2</text>
<text x="142.4" y="51.5">3</text>
<text x="181.2" y="48">2</text>
<text x="181.2" y="51.5">3</text>
<text x="262.6" y="51.2">GND</text>
<text x="271.6" y="49.8">4</text>
<text x="64.8" y="55.1">4</text>
<text x="64.8" y="58.6">5</text>
<text x="103.6" y="55.1">4</text>
<text x="103.6" y="58.6">5</text>
<text x="142.4" y="55.1">4</text>
<text x="142.4" y="58.6">5</text>
<text x="181.2" y="55.1">4</text>
<text x="181.2" y="58.6">5</text>
<text x="64.8" y="62.1">6</text>
<text x="64.8" y="65.7">7</text>
<text x="103.6" y="62.1">6</text>
<text x="103.6" y="65.7">7</text>
<text x="142.4" y="62.1">6</text>
<text x="142.4" y="65.7">7</text>
<text x="181.2" y="62.1">6</text>
<text x="181.2" y="65.7">7</text>
<text x="64.8" y="69.2">8</text>
<text x="103.6" y="69.2">8</text>
<text x="142.4" y="69.2">8</text>
<text x="181.2" y="69.2">8</text>
<text x="64.8" y="72.7">9</text>
<text x="64.8" y="76.2">10</text>
<text x="103.6" y="72.7">9</text>
<text x="103.6" y="76.2">10</text>
<text x="142.4" y="72.7">9</text>
<text x="142.4" y="76.2">10</text>
<text x="181.2" y="72.7">9</text>
<text x="181.2" y="76.2">10</text>
<text x="271.6" y="78">2</text>
<text x="64.8" y="79.8">11</text>
<text x="64.8" y="83.3">12</text>
<text x="103.6" y="79.8">11</text>
<text x="103.6" y="83.3">12</text>
<text x="264.8" y="82.9">D+</text>
<text x="266" y="79.4">D-</text>
<text x="271.6" y="81.5">3</text>
<text x="308.3" y="79.8">3</text>
<text x="311.7" y="81.5">GND</text>
<text x="64.8" y="86.8">13</text>
<text x="103.6" y="86.8">13</text>
<text x="262.6" y="86.5">GND</text>
<text x="271.6" y="85.1">4</text>
<text x="64.8" y="90.3">14</text>
<text x="64.8" y="93.9">15</text>
<text x="103.6" y="90.3">14</text>
<text x="103.6" y="93.9">15</text>
<text x="64.8" y="97.4">16</text>
<text x="64.8" y="100.9">17</text>
<text x="103.6" y="97.4">16</text>
<text x="103.6" y="100.9">17</text>
<text x="64.8" y="104.5">18</text>
<text x="64.8" y="108">19</text>
<text x="103.6" y="104.5">18</text>
<text x="103.6" y="108">19</text>
<text x="64.8" y="111.5">20</text>
<text x="103.6" y="111.5">20</text>
<text x="314.1" y="116.8">4</text>
<text x="333" y="116.8">3</text>
<text x="314.1" y="123.9">1</text>
<text x="333" y="123.9">2</text>
<text x="250" y="213.8">GND</text>
<text x="317.1" y="212.1">1</text>
<text x="320.6" y="213.8">VSS</text>
<text x="250" y="231.5">GND</text>
</g>
<g font-size="3.2" fill="#8d2323">
<text x="311.9" y="179.5" transform="rotate(-90 311.9 179.5)">1</text>
<text x="315.4" y="179.5" transform="rotate(-90 315.4 179.5)">2</text>
<text x="318.9" y="179.5" transform="rotate(-90 318.9 179.5)">3</text>
<text x="322.4" y="179.5" transform="rotate(-90 322.4 179.5)">4</text>
<text x="326" y="179.5" transform="rotate(-90 326 179.5)">5</text>
<text x="329.5" y="179.5" transform="rotate(-90 329.5 179.5)">6</text>
<text x="333" y="179.5" transform="rotate(-90 333 179.5)">7</text>
<text x="336.5" y="179.5" transform="rotate(-90 336.5 179.5)">8</text>
</g>
</svg>
